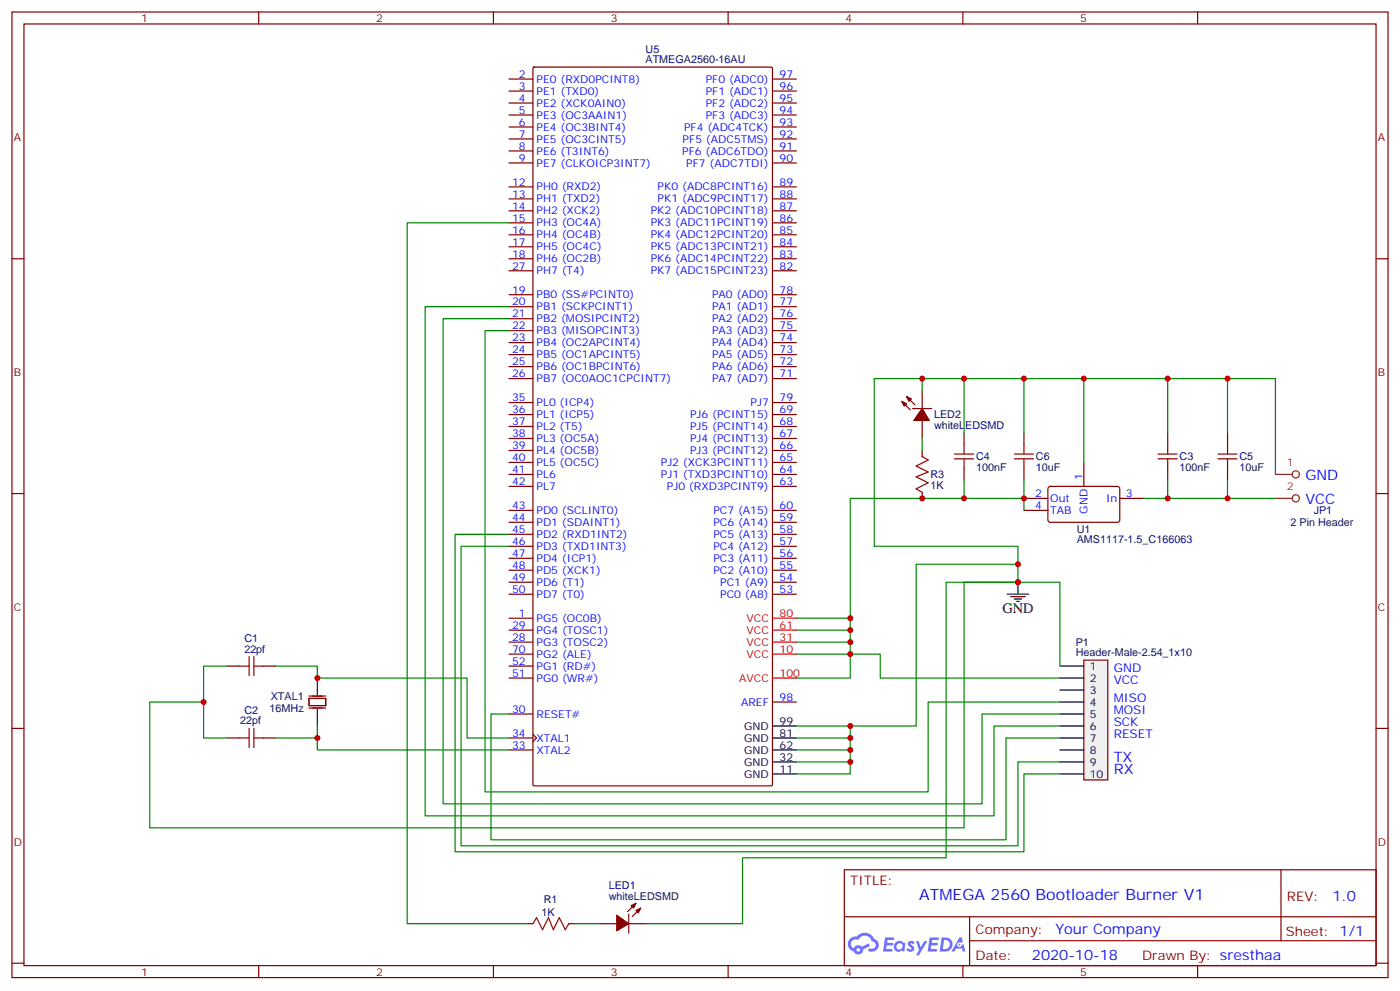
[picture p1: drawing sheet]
<svg xmlns="http://www.w3.org/2000/svg" width="412mm" height="292mm" viewBox="0 0 412 292" stroke-linecap="round" stroke-linejoin="round" font-family="sans-serif">
<g fill="none" stroke="#870000" stroke-width=".35">
<path d="M3.5 3.5h405.4v284.4h-405.4zM7.1 7.1h398.2v277.2h-398.2zM76.2 3.5v3.6M145.3 3.5v3.6M214.5 3.5v3.6M283.6 3.5v3.6M352.8 3.5v3.6M3.5 76.2h3.6M405.3 76.2h3.6M3.5 145.3h3.6M405.3 145.3h3.6M3.5 214.5h3.6"/>
<path d="M405.3 214.5h3.6M248.7 256.1h156.6v28.2h-156.6zM377.3 256.1v20.9M248.7 270h156.5M285.6 277h119.6M285.6 270v14.1M3.5 283.6h3.6M76.2 284.3v3.6M145.3 284.3v3.6M214.5 284.3v3.6M283.6 284.3v3.6M352.8 284.3v3.6"/>
<path d="M405.3 283.6h3.6"/>
</g>
<g fill="#5487ff">
<path d="M267.7 277.3a1.22 1.22 0 0 1 1.7 .3l-.4 .5a.47 .47 0 0 0-.3-.4 .47 .47 0 0 0-.5 .2l.1 .3a1.14 1.14 0 0 1 .8 1.7 1.14 1.14 0 0 1-1.9 0l-.2-.2 .5-.5 .7 .4a.29 .29 0 0 0 .3-.3 .29 .29 0 0 0-.2-.3 1.04 1.04 0 0 1-.6-1.7z"/>
<path d="M260.7 276h2.4l.3 .2-.2 .5-1.8 .1-.1 .8h1.5l.3 .4-.3 .4h-1.6l-.2 1.1h1.7l.2 .3-.2 .3-2.6 .1z"/>
<path d="M273.8 276h2.4l.3 .2-.1 .5-1.8 .1-.2 .8h1.6l.3 .4-.4 .4h-1.6l-.1 1.1h1.7l.2 .3-.2 .3-2.6 .1z"/>
<path d="M282.6 276.1h.7l.3 1.2-.6 .3a.69 .69 0 0 0-1 .3 .69 .69 0 0 0 .4 1 .69 .69 0 0 0 .9-.7l.5-.2 .6 2.2h-.8l-.2-.9h-1.8l-.5 .9h-.8z"/>
<path d="M269.8 277.1h.8l.6 1.8 1.1-1.8h.9l-2.6 4.2h-.8l.9-1.5z"/>
<path d="M277.4 276.1l-.6 4.1h1.3a2.11 2.11 0 0 0 2.5-2.1 2.11 2.11 0 0 0-2.5-2zM278.1 276.8a1.39 1.39 0 0 1 1.7 1.4 1.39 1.39 0 0 1-1.8 1.3h-.3z"/>
<path d="M263.7 277.7a1.54 1.54 0 0 0-.1 2.1 1.54 1.54 0 0 0 2.2 .2l.6 .2 .3-2.3-.2-.2-.4-.1a1.49 1.49 0 0 0-2.4 .1zM264 278.7a.94 .94 0 0 1 1.8 0 .94 .94 0 0 1-1.8 0z"/>
<path d="M250.4 276.4a2.18 2.18 0 0 0 1.1 3.7 1.44 1.44 0 0 0 1.6 1 1.44 1.44 0 0 0 1.2-1.5l2-1-.5-.8-1.9 1a1.47 1.47 0 0 0-2.4 .4 1.39 1.39 0 0 1-.7-1.9 1.39 1.39 0 0 1 2-.5 2.12 2.12 0 0 1 2.2-1.3 2.12 2.12 0 0 1 1.9 1.7 1.14 1.14 0 0 1 1.1 1.4 1.14 1.14 0 0 1-1.7 .8 .43 .43 0 0 0-.5 .3 .43 .43 0 0 0 .4 .5 1.98 1.98 0 0 0 2.5-1.2 1.98 1.98 0 0 0-1.2-2.5 3.1 3.1 0 0 0-5.3-.7l-.9 .1zM252.3 279.7a.55 .55 0 0 1 1.1 0 .55 .55 0 0 1-1.1 0z"/>
<circle cx="282.6" cy="278.1" r=".26"/>
</g>
<path d="M67 196.1h-7v21.2h7M81.1 196.1h12.4v3.6h44.1v17.6h12.3M234.6 182h15.9v17.7h-15.9M234.6 192.6h15.9M234.6 189.1h15.9M234.6 185.6h15.9M93.5 217.3v3.5h56.4M93.5 213.8v3.5h-12.4M234.6 213.8h15.9v14.1h-15.9M234.6 217.3h15.9M234.6 224.4h15.9M234.6 220.8h15.9" fill="none" stroke="#008700" stroke-width=".35"/>
<path d="M70.6 196.1h2.8M73.4 193.3v5.7M74.8 193.3v5.7M74.8 196.1h2.8M70.6 217.3h2.8M73.4 214.5v5.6M74.8 217.3h2.8M74.8 214.5v5.6" fill="none" stroke="#a10000" stroke-width=".35"/>
<g fill="none" stroke="#870000" stroke-width=".35">
<path d="M157 19.9l.3-.1h69.9l.3 .1v211.2l-.1 .3h-70.1l-.3-.2zM149.9 26.8h7.1M149.9 30.3h7.1M149.9 37.4h7.1M149.9 33.9h7.1M149.9 23.3h7.1M227.5 26.8h7.1M227.5 30.3h7.1M227.5 37.4h7.1M227.5 33.9h7.1M227.5 23.3h7.1M149.9 40.9h7.1"/>
<path d="M149.9 44.4h7.1M149.9 48h7.1M149.9 58.6h7.1M149.9 55h7.1M227.5 40.9h7.1M227.5 44.4h7.1M227.5 48h7.1M227.5 58.6h7.1M227.5 55h7.1M149.9 62.1h7.1M149.9 72.7h7.1M149.9 69.1h7.1"/>
<path d="M149.9 65.6h7.1M149.9 76.2h7.1M149.9 79.7h7.1M227.5 62.1h7.1M227.5 72.7h7.1M227.5 69.1h7.1M227.5 65.6h7.1M227.5 76.2h7.1M227.5 79.7h7.1M149.9 97.4h7.1M149.9 90.3h7.1M149.9 93.8h7.1"/>
<path d="M149.9 86.8h7.1M227.5 97.4h7.1M227.5 90.3h7.1M227.5 93.8h7.1M227.5 86.8h7.1M149.9 100.9h7.1M149.9 111.5h7.1M149.9 104.4h7.1M149.9 107.9h7.1M149.9 118.5h7.1M227.5 100.9h7.1M227.5 111.5h7.1"/>
<path d="M227.5 104.4h7.1M227.5 107.9h7.1M227.5 118.5h7.1M149.9 125.6h7.1M149.9 122.1h7.1M149.9 129.1h7.1M149.9 132.6h7.1M149.9 136.2h7.1M149.9 139.7h7.1M227.5 125.6h7.1M227.5 122.1h7.1M227.5 129.1h7.1"/>
<path d="M227.5 132.6h7.1M227.5 136.2h7.1M227.5 139.7h7.1M149.9 143.2h7.1M149.9 157.3h7.1M149.9 153.8h7.1M149.9 150.3h7.1M227.5 143.2h7.1M227.5 157.3h7.1M227.5 153.8h7.1M227.5 150.3h7.1M149.9 171.4h7.1"/>
<path d="M149.9 167.9h7.1M149.9 164.4h7.1M149.9 160.9h7.1M149.9 175h7.1M227.5 171.4h7.1M227.5 167.9h7.1M227.5 164.4h7.1M227.5 160.9h7.1M227.5 175h7.1M67 196.1h3.6M77.6 196.1h3.5M149.9 196.1h7.1"/>
<path d="M149.9 182h7.1M149.9 199.7h7.1M149.9 192.6h7.1M149.9 189.1h7.1M149.9 185.6h7.1M67 217.3h3.6M77.6 217.3h3.5M91 205.7h5v2.1h-5zM91 208.5h5M91 205h5M149.9 217.3h7.1M149.9 210.3h7.1"/>
<path d="M157 216.3l1 1-1 1.1M227.5 206.7h7.1M149.9 220.8h7.1"/>
</g>
<path d="M93.5 199.7v4.9M93.5 208.8v5M227.5 217.3h7.1M227.5 213.8h7.1M227.5 227.9h7.1M227.5 224.4h7.1M227.5 220.8h7.1" fill="none" stroke="#000" stroke-width=".35"/>
<path d="M227.5 199.7h7.1M227.5 189.1h7.1M227.5 182h7.1M227.5 192.6h7.1M227.5 185.6h7.1" fill="none" stroke="#f00" stroke-width=".35"/>
<path d="M319.3 194.4h7v35.3h-7z" fill="#f0f0f0" stroke="#870000" stroke-width=".35"/>
<g fill="none" stroke="#000" stroke-width=".35">
<path d="M296.7 175h6.3M297.7 175.7h4.3M298.8 176.4h2.1M299.5 177.1h.7M299.9 171.4v3.6M312.2 196.1h7.1M312.2 199.7h7.1M312.2 203.2h7.1M312.2 206.7h7.1M312.2 210.3h7.1M312.2 213.8h7.1M312.2 217.3h7.1"/>
<path d="M312.2 220.8h7.1M312.2 224.4h7.1M312.2 227.9h7.1"/>
</g>
<g fill="none" stroke="#008700" stroke-width=".35">
<path d="M149.9 65.6h-30v206.4h35.3M149.9 97.4h-7v135.8h130.5v-26.5h38.8M149.9 93.8h-19.4v142.9h158.8v-26.4h22.9M149.9 90.3h-24.7v149.9h167.6v-26.4h19.4M271.6 111.5v3.5M284 111.5v15.9M301.6 111.5v15.9M319.3 111.5h-61.8v49.4h42.4v10.5h-15.9v72.4h-239.9v-37.1h15.9M344 111.5v15.9M361.6 111.5v15.9M271.6 129.1v3.5M319.3 136.2v-24.7h56.4v28.2"/>
<path d="M149.9 157.3h-15.8v93.5h167.5v-22.9h10.6M284 141.5v5.3h17.6M284 146.8h-33.5v35.2M301.6 141.5v8.8M336.9 146.8h38.8M344 141.5v5.3M361.6 141.5v5.3M149.9 160.9h-14.1v88.2h164.1v-24.7h12.3M299.9 166.2h-30v47.6h-19.4M250.5 192.6h8.8v7.1h52.9M312.2 196.1v-24.7h-33.5v81.2h-60v19.4h-28.2M149.9 210.3h-5.3v37h151.7v-30h15.9"/>
<path d="M169.3 272h7.1"/>
</g>
<g fill="#870000" stroke="#870000" stroke-width=".35">
<path d="M187.3 268.1l1.4-.7-.7 1.4z"/>
<path d="M185.9 266.7l1.4-.7-.7 1.4z"/>
<path d="M181.7 269.5l3.5 2.5-3.5 2.1z"/>
<path d="M267.1 116.8l1.4 .7-.7 .7z"/>
<path d="M265.6 118.2l1.5 .7-.8 .7z"/>
<path d="M271.6 120.3l2.2 3.5h-4.6z"/>
</g>
<g fill="none" stroke="#870000" stroke-width=".35">
<path d="M265.6 118.2l2.5 2.4M267.1 116.8l2.4 2.4M271.6 115v5.3M268.8 120.3h5.7M271.6 123.8v5.3M271.6 132.6v1.8M284 127.4v3.5M284 137.9v3.6M301.6 127.4v3.5M301.6 137.9v3.6M319.3 136.2v7M344 127.4v3.5"/>
<path d="M344 137.9v3.6M361.6 127.4v3.5M361.6 137.9v3.6M271.6 145v1.8M301.6 146.8h7.1M301.6 150.3h7.1M308.9 143.4l.5-.2 20 .1 .4 .6v9.5l-.7 .4-20-.1-.4-.6v-9.2zM329.8 146.8h7.1M155.2 272h1.8M167.6 272h1.7M176.4 272h5.3M185.2 272h5.3"/>
<path d="M185.2 269.2v5.6M187.3 266l-2.4 2.5M188.7 267.4l-2.4 2.5"/>
</g>
<g fill="none" stroke="#8c2424" stroke-width=".35">
<path d="M375.7 139.7h4.9M375.7 146.8h4.9"/>
<circle cx="381.7" cy="139.7" r="1.06"/>
<circle cx="381.7" cy="146.8" r="1.06"/>
</g>
<g fill="none" stroke="#a10000" stroke-width=".35">
<path d="M271.6 134.4l1.8 1.1-3.5 1.7 3.5 1.8-3.5 1.4 3.5 1.8-3.5 1.7 1.7 1.1M281.2 133.7h5.6M281.2 135.1h5.6M284 130.9v2.8M284 135.1v2.8M298.8 133.7h5.6M298.8 135.1h5.6M301.6 130.9v2.8M301.6 135.1v2.8M341.1 133.7h5.7M341.1 135.1h5.7M344 130.9v2.8"/>
<path d="M344 135.1v2.8M358.8 133.7h5.6M358.8 135.1h5.6M361.6 130.9v2.8M361.6 135.1v2.8M157 272l1-1.8 1.8 3.6 1.8-3.6 1.4 3.6 1.7-3.6 1.8 3.6 1.1-1.8"/>
</g>
<g fill="#c00">
<circle cx="250.5" cy="224.4" r=".88"/>
<circle cx="250.5" cy="220.8" r=".88"/>
<circle cx="250.5" cy="217.3" r=".88"/>
<circle cx="250.5" cy="192.6" r=".88"/>
<circle cx="250.5" cy="189.1" r=".88"/>
<circle cx="250.5" cy="185.6" r=".88"/>
<circle cx="93.5" cy="199.7" r=".88"/>
<circle cx="93.5" cy="217.3" r=".88"/>
<circle cx="361.6" cy="146.8" r=".88"/>
<circle cx="361.6" cy="111.5" r=".88"/>
<circle cx="344" cy="111.5" r=".88"/>
<circle cx="344" cy="146.8" r=".88"/>
<circle cx="284" cy="146.8" r=".88"/>
<circle cx="301.6" cy="146.8" r=".88"/>
<circle cx="250.5" cy="182" r=".88"/>
<circle cx="271.6" cy="146.8" r=".88"/>
<circle cx="319.3" cy="111.5" r=".88"/>
<circle cx="301.6" cy="111.5" r=".88"/>
<circle cx="284" cy="111.5" r=".88"/>
<circle cx="271.6" cy="111.5" r=".88"/>
<circle cx="60" cy="206.7" r=".88"/>
<circle cx="299.9" cy="171.4" r=".88"/>
<circle cx="250.5" cy="213.8" r=".88"/>
<circle cx="299.9" cy="166.2" r=".88"/>
</g>
<text font-size="4.6" fill="#00f" x="270.8" y="265.1">ATMEGA 2560 Bootloader Burner V1</text>
<g font-size="4.2" fill="#00f">
<text x="384.5" y="141.5">GND</text>
<text x="384.5" y="148.5">VCC</text>
<text x="328.1" y="224.4">TX</text>
<text x="328.1" y="227.9">RX</text>
<text x="392.5" y="265.4">1.0</text>
<text x="310.9" y="274.9">Your Company</text>
<text x="304" y="282.7">2020-10-18</text>
</g>
<text font-size="4.2" x="295.3" y="180.6">GND</text>
<g font-size="3.9" fill="#800">
<text x="250.5" y="260.7">TITLE:</text>
<text x="379.1" y="265.4">REV:</text>
<text x="287.4" y="274.9">Company:</text>
<text x="378.7" y="275.5">Sheet: 1/1</text>
<text x="287.4" y="282.6">Date:</text>
<text x="336.4" y="282.7">Drawn By: sresthaa</text>
</g>
<g font-size="3.5" fill="#00f">
<text x="328.1" y="197.9">GND</text>
<text x="328.1" y="201.4">VCC</text>
<text x="328.1" y="206.7">MISO</text>
<text x="328.1" y="210.3">MOSI</text>
<text x="328.1" y="213.8">SCK</text>
<text x="328.1" y="217.3">RESET</text>
</g>
<g font-size="3.2" fill="#800">
<text x="41.6" y="6.5">1</text>
<text x="110.8" y="6.5">2</text>
<text x="179.9" y="6.5">3</text>
<text x="249.1" y="6.5">4</text>
<text x="318.2" y="6.5">5</text>
<text x="4.1" y="41.6">A</text>
<text x="405.9" y="41.6">A</text>
<text x="4.1" y="110.8">B</text>
<text x="405.9" y="110.8">B</text>
<text x="4.1" y="179.9">C</text>
<text x="405.9" y="179.9">C</text>
<text x="4.1" y="249.1">D</text>
<text x="405.9" y="249.1">D</text>
<text x="41.6" y="287.3">1</text>
<text x="110.8" y="287.3">2</text>
<text x="179.9" y="287.3">3</text>
<text x="249.1" y="287.3">4</text>
<text x="318.2" y="287.3">5</text>
</g>
<g font-size="3.2" fill="#000080">
<text x="190.2" y="15.5">U5</text>
<text x="190.2" y="18.7">ATMEGA2560-16AU</text>
<text x="275.2" y="123.2">LED2</text>
<text x="275.2" y="126.4">whiteLEDSMD</text>
<text x="287.5" y="135.6">C4</text>
<text x="305.2" y="135.6">C6</text>
<text x="347.5" y="135.6">C3</text>
<text x="365.1" y="135.6">C5</text>
<text x="274.1" y="140.8">R3</text>
<text x="287.5" y="138.7">100nF</text>
<text x="305.2" y="138.7">10uF</text>
<text x="347.5" y="138.7">100nF</text>
<text x="365.1" y="138.7">10uF</text>
<text x="274.1" y="144">1K</text>
<text x="380.2" y="155">2 Pin Header</text>
<text x="387" y="151.5">JP1</text>
<text x="317.2" y="160">AMS1117-1.5_C166063</text>
<text x="317.2" y="156.8">U1</text>
<text x="72" y="189.1">C1</text>
<text x="316.9" y="190.2">P1</text>
<text x="72" y="192.3">22pf</text>
<text x="316.9" y="193.3">Header-Male-2.54_1x10</text>
<text x="79.4" y="209.7">16MHz</text>
<text x="79.8" y="206.1">XTAL1</text>
<text x="70.7" y="213.2">22pf</text>
<text x="72" y="210.3">C2</text>
<text x="179.3" y="261.7">LED1</text>
<text x="159.5" y="269.6">1K</text>
<text x="160.2" y="266">R1</text>
<text x="179.3" y="264.9">whiteLEDSMD</text>
</g>
<g font-size="3.2" fill="#00f">
<text x="152.9" y="22.9">2</text>
<text x="229.7" y="22.9">97</text>
<text x="152.9" y="30">4</text>
<text x="152.9" y="26.5">3</text>
<text x="158" y="27.9">PE1 (TXD0)</text>
<text x="158" y="24.3">PE0 (RXD0PCINT8)</text>
<text x="207.9" y="27.9">PF1 (ADC1)</text>
<text x="207.9" y="24.3">PF0 (ADC0)</text>
<text x="229.7" y="26.5">96</text>
<text x="229.7" y="30">95</text>
<text x="152.9" y="33.5">5</text>
<text x="158" y="34.9">PE3 (OC3AAIN1)</text>
<text x="158" y="31.4">PE2 (XCK0AIN0)</text>
<text x="207.9" y="31.4">PF2 (ADC2)</text>
<text x="207.9" y="34.9">PF3 (ADC3)</text>
<text x="229.7" y="33.5">94</text>
<text x="152.9" y="37">6</text>
<text x="152.9" y="40.6">7</text>
<text x="158" y="38.5">PE4 (OC3BINT4)</text>
<text x="158" y="42">PE5 (OC3CINT5)</text>
<text x="201.1" y="42">PF5 (ADC5TMS)</text>
<text x="201.5" y="38.5">PF4 (ADC4TCK)</text>
<text x="229.7" y="37">93</text>
<text x="229.7" y="40.6">92</text>
<text x="152.9" y="44.1">8</text>
<text x="152.9" y="47.6">9</text>
<text x="158" y="45.5">PE6 (T3INT6)</text>
<text x="201" y="45.5">PF6 (ADC6TDO)</text>
<text x="229.7" y="44.1">91</text>
<text x="229.7" y="47.6">90</text>
<text x="158" y="49">PE7 (CLKOICP3INT7)</text>
<text x="202.2" y="49">PF7 (ADC7TDI)</text>
<text x="150.8" y="58.2">13</text>
<text x="150.8" y="54.7">12</text>
<text x="158" y="59.6">PH1 (TXD2)</text>
<text x="158" y="56.1">PH0 (RXD2)</text>
<text x="193.7" y="59.6">PK1 (ADC9PCINT17)</text>
<text x="193.7" y="56.1">PK0 (ADC8PCINT16)</text>
<text x="229.7" y="58.2">88</text>
<text x="229.7" y="54.7">89</text>
<text x="150.8" y="61.7">14</text>
<text x="150.8" y="65.3">15</text>
<text x="158" y="63.1">PH2 (XCK2)</text>
<text x="191.7" y="63.1">PK2 (ADC10PCINT18)</text>
<text x="229.7" y="65.3">86</text>
<text x="229.7" y="61.7">87</text>
<text x="150.8" y="68.8">16</text>
<text x="158" y="66.7">PH3 (OC4A)</text>
<text x="158" y="70.2">PH4 (OC4B)</text>
<text x="191.7" y="70.2">PK4 (ADC12PCINT20)</text>
<text x="191.7" y="66.7">PK3 (ADC11PCINT19)</text>
<text x="229.7" y="68.8">85</text>
<text x="150.8" y="72.3">17</text>
<text x="150.8" y="75.8">18</text>
<text x="158" y="73.7">PH5 (OC4C)</text>
<text x="158" y="77.3">PH6 (OC2B)</text>
<text x="191.7" y="73.7">PK5 (ADC13PCINT21)</text>
<text x="191.7" y="77.3">PK6 (ADC14PCINT22)</text>
<text x="229.7" y="72.3">84</text>
<text x="229.7" y="75.8">83</text>
<text x="150.8" y="79.4">27</text>
<text x="158" y="80.8">PH7 (T4)</text>
<text x="191.7" y="80.8">PK7 (ADC15PCINT23)</text>
<text x="229.7" y="79.4">82</text>
<text x="150.8" y="90">20</text>
<text x="150.8" y="86.4">19</text>
<text x="158" y="87.8">PB0 (SS#PCINT0)</text>
<text x="209.8" y="87.8">PA0 (AD0)</text>
<text x="229.7" y="90">77</text>
<text x="229.7" y="86.4">78</text>
<text x="150.8" y="93.5">21</text>
<text x="158" y="94.9">PB2 (MOSIPCINT2)</text>
<text x="158" y="91.4">PB1 (SCKPCINT1)</text>
<text x="209.8" y="91.4">PA1 (AD1)</text>
<text x="209.8" y="94.9">PA2 (AD2)</text>
<text x="229.7" y="93.5">76</text>
<text x="150.8" y="97">22</text>
<text x="150.8" y="100.5">23</text>
<text x="158" y="98.4">PB3 (MISOPCINT3)</text>
<text x="158" y="102">PB4 (OC2APCINT4)</text>
<text x="209.8" y="102">PA4 (AD4)</text>
<text x="209.8" y="98.4">PA3 (AD3)</text>
<text x="229.7" y="100.5">74</text>
<text x="229.7" y="97">75</text>
<text x="150.8" y="107.6">25</text>
<text x="150.8" y="104.1">24</text>
<text x="158" y="105.5">PB5 (OC1APCINT5)</text>
<text x="209.8" y="105.5">PA5 (AD5)</text>
<text x="229.7" y="104.1">73</text>
<text x="229.7" y="107.6">72</text>
<text x="150.8" y="111.1">26</text>
<text x="158" y="109">PB6 (OC1BPCINT6)</text>
<text x="158" y="112.5">PB7 (OC0AOC1CPCINT7)</text>
<text x="209.8" y="112.5">PA7 (AD7)</text>
<text x="209.8" y="109">PA6 (AD6)</text>
<text x="229.7" y="111.1">71</text>
<text x="150.8" y="118.2">35</text>
<text x="158" y="119.6">PL0 (ICP4)</text>
<text x="221.1" y="119.6">PJ7</text>
<text x="229.7" y="118.2">79</text>
<text x="150.8" y="125.2">37</text>
<text x="150.8" y="121.7">36</text>
<text x="158" y="123.1">PL1 (ICP5)</text>
<text x="203.3" y="123.1">PJ6 (PCINT15)</text>
<text x="229.7" y="125.2">68</text>
<text x="229.7" y="121.7">69</text>
<text x="150.8" y="128.8">38</text>
<text x="158" y="126.6">PL2 (T5)</text>
<text x="158" y="130.2">PL3 (OC5A)</text>
<text x="203.3" y="126.6">PJ5 (PCINT14)</text>
<text x="203.3" y="130.2">PJ4 (PCINT13)</text>
<text x="229.7" y="128.8">67</text>
<text x="150.8" y="132.3">39</text>
<text x="150.8" y="135.8">40</text>
<text x="158" y="133.7">PL4 (OC5B)</text>
<text x="158" y="137.2">PL5 (OC5C)</text>
<text x="194.7" y="137.2">PJ2 (XCK3PCINT11)</text>
<text x="203.3" y="133.7">PJ3 (PCINT12)</text>
<text x="229.7" y="132.3">66</text>
<text x="229.7" y="135.8">65</text>
<text x="150.8" y="139.3">41</text>
<text x="150.8" y="142.9">42</text>
<text x="158" y="140.8">PL6</text>
<text x="194.7" y="140.8">PJ1 (TXD3PCINT10)</text>
<text x="229.7" y="142.9">63</text>
<text x="229.7" y="139.3">64</text>
<text x="318.9" y="141.5" transform="rotate(-90 318.9 141.5)">1</text>
<text x="150.8" y="149.9">43</text>
<text x="158" y="144.3">PL7</text>
<text x="196.5" y="144.3">PJ0 (RXD3PCINT9)</text>
<text x="229.7" y="149.9">60</text>
<text x="304.9" y="146.4">2</text>
<text x="304.9" y="149.9">4</text>
<text x="309.4" y="147.8">Out</text>
<text x="325.8" y="147.8">In</text>
<text x="331.6" y="146.4">3</text>
<text x="150.8" y="153.5">44</text>
<text x="158" y="154.9">PD1 (SDAINT1)</text>
<text x="158" y="151.3">PD0 (SCLINT0)</text>
<text x="210.1" y="154.9">PC6 (A14)</text>
<text x="210.1" y="151.3">PC7 (A15)</text>
<text x="229.7" y="153.5">59</text>
<text x="309.4" y="151.3">TAB</text>
<text x="320.3" y="151.2" transform="rotate(-90 320.3 151.2)">GND</text>
<text x="150.8" y="157">45</text>
<text x="150.8" y="160.5">46</text>
<text x="158" y="158.4">PD2 (RXD1INT2)</text>
<text x="158" y="161.9">PD3 (TXD1INT3)</text>
<text x="210.1" y="161.9">PC4 (A12)</text>
<text x="210.1" y="158.4">PC5 (A13)</text>
<text x="229.7" y="160.5">57</text>
<text x="229.7" y="157">58</text>
<text x="150.8" y="164">47</text>
<text x="150.8" y="167.6">48</text>
<text x="158" y="165.5">PD4 (ICP1)</text>
<text x="210.1" y="165.5">PC3 (A11)</text>
<text x="229.7" y="167.6">55</text>
<text x="229.7" y="164">56</text>
<text x="150.8" y="171.1">49</text>
<text x="158" y="169">PD5 (XCK1)</text>
<text x="158" y="172.5">PD6 (T1)</text>
<text x="210.1" y="169">PC2 (A10)</text>
<text x="212.2" y="172.5">PC1 (A9)</text>
<text x="229.7" y="171.1">54</text>
<text x="150.8" y="174.6">50</text>
<text x="158" y="176">PD7 (T0)</text>
<text x="212.2" y="176">PC0 (A8)</text>
<text x="229.7" y="174.6">53</text>
<text x="150.8" y="185.2">29</text>
<text x="152.9" y="181.7">1</text>
<text x="158" y="183.1">PG5 (OC0B)</text>
<text x="150.8" y="188.7">28</text>
<text x="158" y="190.1">PG3 (TOSC2)</text>
<text x="158" y="186.6">PG4 (TOSC1)</text>
<text x="150.8" y="195.8">52</text>
<text x="150.8" y="192.3">70</text>
<text x="158" y="197.2">PG1 (RD#)</text>
<text x="158" y="193.7">PG2 (ALE)</text>
<text x="150.8" y="199.3">51</text>
<text x="158" y="200.7">PG0 (WR#)</text>
<text x="150.8" y="209.9">30</text>
<text x="218.3" y="207.8">AREF</text>
<text x="229.7" y="206.4">98</text>
<text x="158" y="211.3">RESET#</text>
<text x="150.8" y="217">34</text>
<text x="150.8" y="220.5">33</text>
<text x="158" y="218.4">XTAL1</text>
<text x="158" y="221.9">XTAL2</text>
</g>
<g font-size="3.2" fill="#8d2323">
<text x="379.1" y="137.2">1</text>
<text x="379.1" y="144.3">2</text>
</g>
<g font-size="3.2" fill="#f00">
<text x="219.9" y="183.1">VCC</text>
<text x="229.7" y="181.7">80</text>
<text x="229.7" y="185.2">61</text>
<text x="219.9" y="190.1">VCC</text>
<text x="219.9" y="186.6">VCC</text>
<text x="229.7" y="188.7">31</text>
<text x="219.9" y="193.7">VCC</text>
<text x="229.7" y="192.3">10</text>
<text x="217.7" y="200.7">AVCC</text>
<text x="229.7" y="199.3">100</text>
</g>
<g font-size="3.2">
<text x="321" y="197.2">1</text>
<text x="321" y="200.7">2</text>
<text x="321" y="204.3">3</text>
<text x="321" y="207.8">4</text>
<text x="219.2" y="214.8">GND</text>
<text x="229.7" y="213.4">99</text>
<text x="321" y="211.3">5</text>
<text x="321" y="214.8">6</text>
<text x="219.2" y="218.4">GND</text>
<text x="219.2" y="221.9">GND</text>
<text x="229.7" y="217">81</text>
<text x="229.7" y="220.5">62</text>
<text x="321" y="218.4">7</text>
<text x="321" y="221.9">8</text>
<text x="219.2" y="225.4">GND</text>
<text x="229.7" y="227.5">11</text>
<text x="229.7" y="224">32</text>
<text x="321" y="225.4">9</text>
<text x="219.2" y="229">GND</text>
<text x="321" y="229">10</text>
</g>
</svg>
